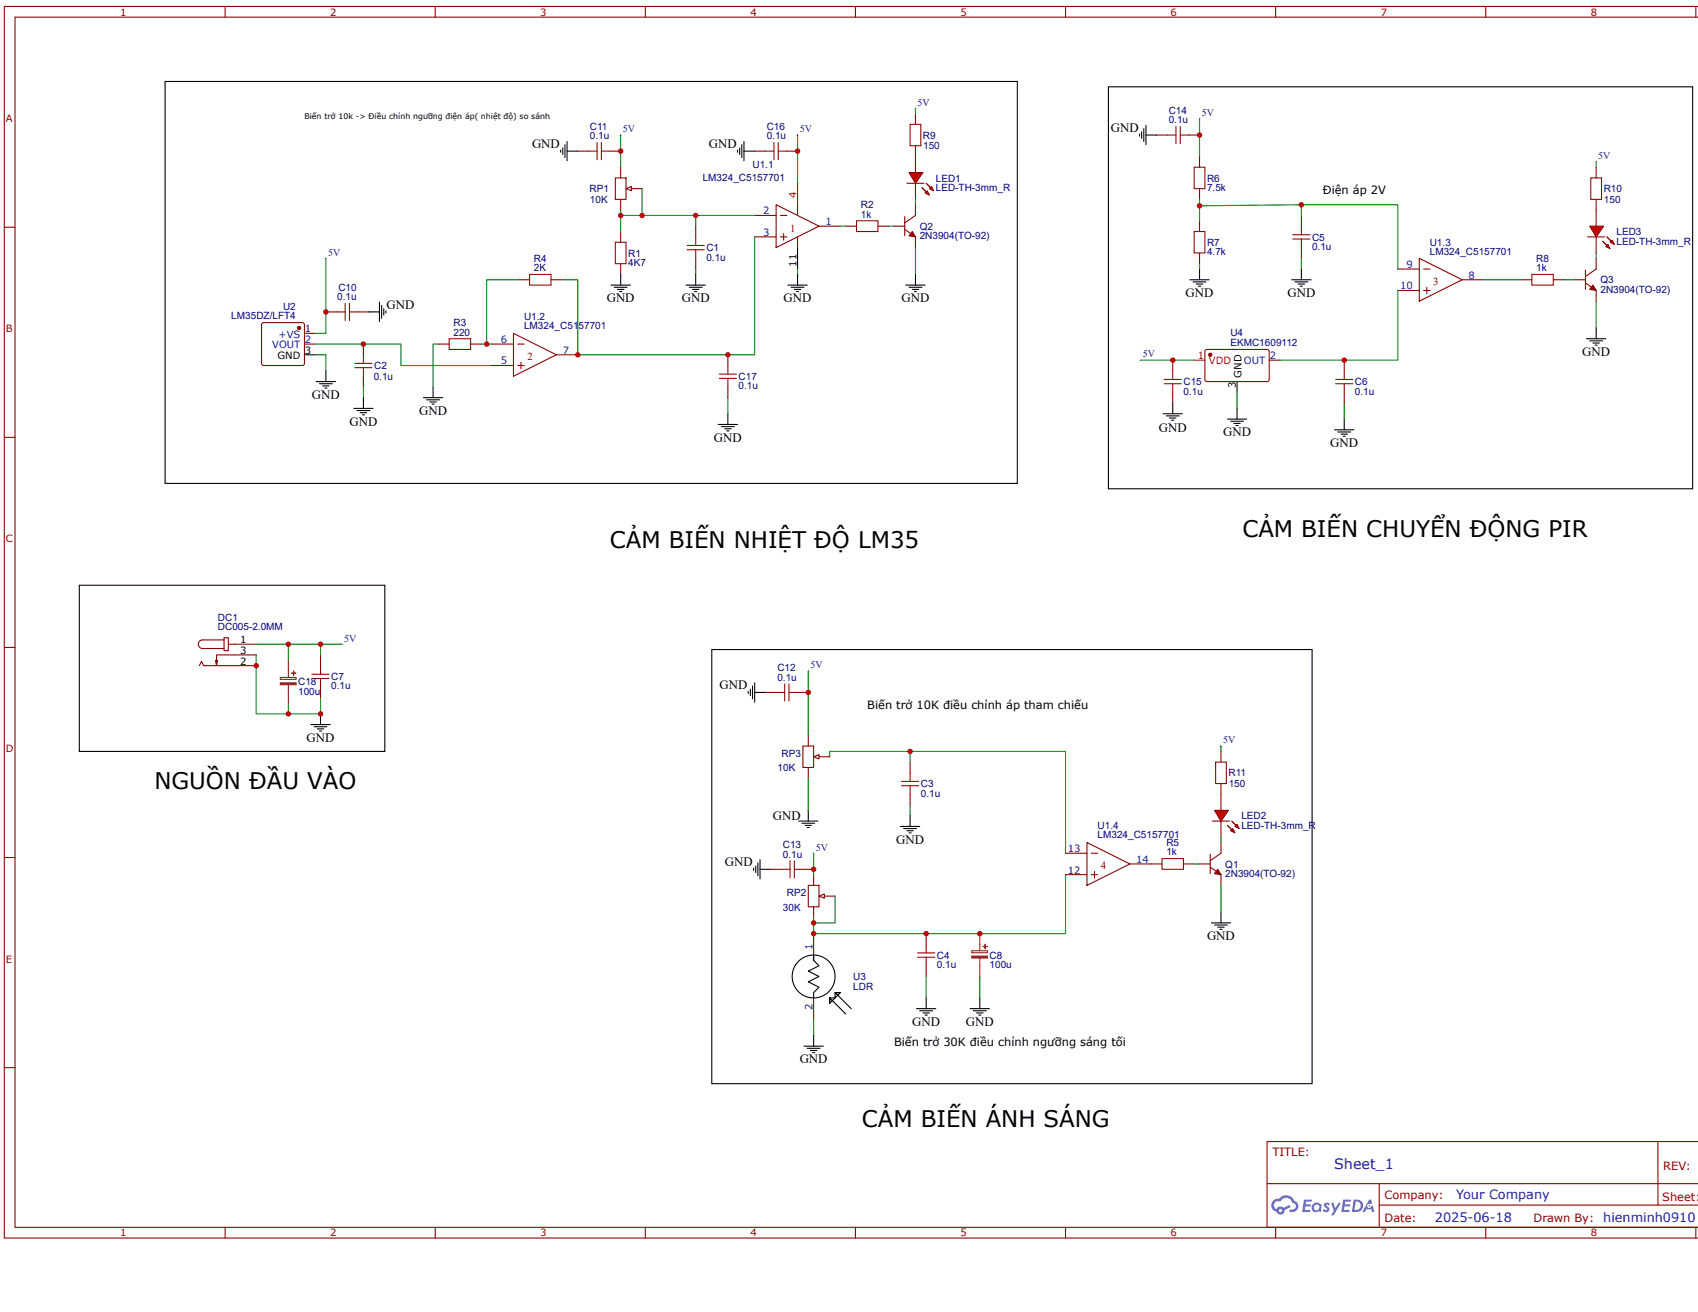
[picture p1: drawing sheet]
<svg xmlns="http://www.w3.org/2000/svg" width="279mm" height="216mm" viewBox="0 0 279 216" stroke-linecap="round" stroke-linejoin="round" font-family="sans-serif">
<path d="M131.2 40.7v3.6" fill="none" stroke="#000" stroke-width=".18"/>
<path d="M131.2 30.2v3.5" fill="none" stroke="#f00" stroke-width=".18"/>
<g fill="none" stroke="#800" stroke-width=".18">
<path d="M101.2 29.3h1.8v3.5h-1.8zM102.1 27.5v1.8M102.1 32.8v1.8M103.9 31h1.8M124.2 39h3.5M124.2 35.5h3.5M127.7 33.7l7.1 3.5-7.1 3.5zM128.4 39h1.1M128.4 35.5h1.1M128.9 38.5v1M131.2 33.7v1.8M131.2 39v1.7"/>
<path d="M134.8 37.2h3.5"/>
</g>
<path d="M131.2 22.2v8" fill="none" stroke="#080" stroke-width=".18"/>
<path d="M103 31l.9-.3v.7z" fill="#efefef"/>
<path d="M102.1 38.1v1.8M103 31l.9-.3v.7zM43.1 53.2l.3-.1h6.3l.3 .1 .1 .2v6.4l-.1 .2-.3 .1h-6.3l-.3-.1-.1-.2v-6.4zM102.1 43.4v1.8" fill="none" stroke="#800" stroke-width=".18"/>
<path d="M101.2 39.9h1.8v3.5h-1.8z" fill="none" stroke="#a00000" stroke-width=".18"/>
<circle cx="49.2" cy="54" r=".26" fill="#800"/>
<g fill="none" stroke="#800" stroke-width=".18">
<path d="M139.2 37.2h1.7M144.5 37.2h1.7M50.1 54.9h1.8M50.1 56.6h1.8"/>
<circle cx="49.2" cy="54" r=".26"/>
</g>
<path d="M50.1 58.4h1.8" fill="none" stroke="#000" stroke-width=".18"/>
<path d="M102.1 22.2v5.3M102.1 34.6v3.5M102.1 35.5h22.1M51.9 58.4h1.7v2.6M53.6 42.5v12.4h-1.7" fill="none" stroke="#080" stroke-width=".18"/>
<path d="M140.9 36.3h3.6v1.8h-3.6z" fill="none" stroke="#a00000" stroke-width=".18"/>
<path d="M149.6 28.4h2.3l-1.3 1.8z" fill="#f00"/>
<path d="M149.2 30.2h2.8M149.6 28.4h2.3l-1.3 1.8z" fill="none" stroke="#800" stroke-width=".18"/>
<path d="M152.4 30.2l.7 .7z" fill="#800"/>
<path d="M152.4 30.2l.7 .7" fill="none" stroke="#800" stroke-width=".18"/>
<path d="M151.7 30.9l.7 .7z" fill="#800"/>
<path d="M151.7 30.9l.7 .7" fill="none" stroke="#800" stroke-width=".18"/>
<path d="M152.9 31l.4-.3 .3 .7z" fill="#f00"/>
<path d="M152.9 31l.4-.3 .3 .7z" fill="none" stroke="#800" stroke-width=".18"/>
<path d="M152.2 31.8l.4-.4 .3 .7z" fill="#f00"/>
<path d="M147.1 37.2h1.8M148.9 37.7l1.7 1.3v1.7M148.9 35.6v3.2M150.6 25.8v2.6M150.6 30.2v2.6M150.6 33.7v1.8l-1.7 1.2M152.2 31.8l.4-.4 .3 .7z" fill="none" stroke="#800" stroke-width=".18"/>
<path d="M105.7 31v4.5M138.3 37.2h.9M146.2 37.2h.9M150.6 32.8v.9M150.6 40.7v4.5" fill="none" stroke="#080" stroke-width=".18"/>
<path d="M150.1 38.1l.5 .9-1-.2z" fill="#800"/>
<g fill="none" stroke="#800" stroke-width=".18">
<path d="M114.5 37.2v1.8M150.1 38.1l.5 .9-1-.2zM59.8 56.6v1.8M114.5 42.5v1.8M59.8 61.9v1.8M32.8 109.5l.4-.7 .3 .7h8.7M35.8 108.7l-.2 .8M36.9 105h.7v2.1h-.7zM36.9 105.3h-3.6a.71 .71 0 0 0-.7 .7 .71 .71 0 0 0 .7 .7h3.6M37.6 106h4.6M42.2 107.8h-6.6v1.7l-.1-.8M149.8 125.4v1.8"/>
<path d="M149.8 130.7v1.8M133 145.7h1.8v3.5h-1.8zM133.9 143.9v1.8M133.9 149.2v1.8M133.9 153.6v3.6M135.6 147.5h1.8M133.9 164.2v3.5"/>
</g>
<path d="M114.5 39v1.4M58.4 59.8h2.8M59.8 58.4v1.4M113.1 40.4h2.8M113.1 41.1h2.8M114.5 41.1v1.4M58.4 60.5h2.8M59.8 60.5v1.4M148.3 128.6h2.9M148.3 129.3h2.9M149.8 127.2v1.4M149.8 129.3v1.4" fill="none" stroke="#a00000" stroke-width=".18"/>
<path d="M114.5 35.5v1.7M114.5 44.3v.9M131.2 44.3v.9M59.8 63.7v1.7M42.2 107.8v9.7h10.5v-2.7M42.2 106h14.1M133 110.4v10.6M149.8 132.5v1.7" fill="none" stroke="#080" stroke-width=".18"/>
<g fill="#000">
<path d="M150.6 17.6v.4zM150.5 17.8h.3z"/>
<path d="M102.1 22v.4zM102 22.2h.3z"/>
<path d="M131.2 22v.4zM131.1 22.2h.3z"/>
<path d="M56.3 105.8v.4zM56.1 106h.3z"/>
<path d="M133 110.2v.4zM132.8 110.4h.4z"/>
</g>
<g fill="none" stroke="#000" stroke-width=".18">
<path d="M133.9 158v-.8v.8l.9 .9-1.8 .9 1.8 .9-1.8 .9 1.8 .9-.9 .8v.9M136.5 165.1v-.9v.9l.9-.9h-.9l2.7 2.7M138.3 163.3h-.9v.9l.9-.9h-.9l2.7 2.7"/>
<circle cx="133.9" cy="160.7" r="3.5"/>
</g>
<path d="M134.8 147.5l.8-.4v.7z" fill="#efefef"/>
<g fill="none" stroke="#800" stroke-width=".18">
<path d="M37 1.1v1.7M71.6 1.1v1.7M106.2 1.1v1.7M140.8 1.1v1.7M175.3 1.1v1.7M209.9 1.1v1.7M244.5 1.1v1.7M279 1.1v1.7M279.4 2.8h-276.9v199.2h276.9h-70.9v-14.1h70.9M279.4 1.1h-278.7v202.6h278.7M.7 37.4h1.8M230 44.3h3.5"/>
<path d="M230 47.8h3.5M233.5 42.5l7.1 3.5-7.1 3.6zM234.2 44.3h1.1M234.2 47.8h1.1M234.8 47.3v1M240.6 46h3.5M.7 72h1.8M.7 106.5h1.8M.7 141.1h1.8M134.8 147.5l.8-.4v.7zM152.4 153.6v1.8M152.4 158.9v1.8"/>
<path d="M189.4 142.2h1.8M194.7 142.2h1.8M.7 175.7h1.8M208.5 194.8h70.9M226.9 198.3h52.5M226.9 194.8v7M272.8 187.9v10.4M37 202v1.7M71.6 202v1.7M106.2 202v1.7M140.8 202v1.7M175.3 202v1.7"/>
<path d="M209.9 202v1.7M244.5 202v1.7M279 202v1.7"/>
</g>
<path d="M133.9 140.2v.4zM133.7 140.4h.4z" fill="#000"/>
<path d="M136.5 124.5v-.9h38.8v16.8M137.4 147.5v4.4h-3.5M175.3 143.9v9.7h-41.4v-2.6M133.9 167.7v2.7M152.4 160.7v3.5" fill="none" stroke="#080" stroke-width=".18"/>
<path d="M151 156.8h2.8M151 157.5h2.8M152.4 155.4v1.4M152.4 157.5v1.4M191.2 141.3h3.5v1.8h-3.5z" fill="none" stroke="#a00000" stroke-width=".18"/>
<g fill="#58f">
<path d="M218 198l.3-.1h.3l.2 .2-.2 .3a.23 .23 0 0 0-.1-.2 .23 .23 0 0 0-.3 .1 .73 .73 0 0 1 .4 1l-.5 .2-.5-.3 .3-.3 .3 .2 .2-.1a.88 .88 0 0 1-.5-.9z"/>
<path d="M219 197.9h.4l.3 .9 .5-.9h.5l-1.3 2.1h-.4l.5-.8z"/>
<path d="M214.6 197.4h1.2l.1 .2-.2 .1h-.8l-.1 .5h.8l.1 .2-.1 .1h-.8l-.1 .6h.8h.1v.3l-1.3 .1z"/>
<path d="M221 197.4h1.3v.2l-.1 .1h-.8l-.1 .5h.7l.2 .2-.2 .1h-.8v.6h.7h.1v.3l-1.3 .1z"/>
<path d="M225.3 197.4h.3l.2 .6-.3 .2a.34 .34 0 0 0-.5 .1 .34 .34 0 0 0 .2 .5 .34 .34 0 0 0 .4-.3l.3-.2 .3 1.1h-.4l-.1-.4h-.9l-.2 .4h-.5z"/>
<path d="M222.7 197.4l-.3 2.1h.7a1.05 1.05 0 0 0 1.2-1.1 1.05 1.05 0 0 0-1.2-1zM223.1 197.7a.71 .71 0 0 1 .8 .8 .71 .71 0 0 1-1 .6z"/>
<path d="M216.1 198.1a.77 .77 0 0 0-.2 1.1 .77 .77 0 0 0 1.1 .1l.3 .2 .2-1.2-.3-.1a.7 .7 0 0 0-1.1-.1zM216.1 198.7a.5 .5 0 0 1 1 0 .5 .5 0 0 1-1 0z"/>
<path d="M209.5 197.6a1.1 1.1 0 0 0 .5 1.8 .7 .7 0 0 0 .8 .5 .7 .7 0 0 0 .6-.8l1-.5-.2-.3-1 .5a.71 .71 0 0 0-1.2 .2 .69 .69 0 0 1-.3-1 .69 .69 0 0 1 1-.2 1.04 1.04 0 0 1 1-.7 1.04 1.04 0 0 1 1 .9 .57 .57 0 0 1 .5 .7 .57 .57 0 0 1-.8 .3l-.3 .2a.88 .88 0 0 0 1.1 .1 .95 .95 0 0 0 .4-.9 .95 .95 0 0 0-.6-.8 1.51 1.51 0 0 0-2.6-.4l-.4 .1zM210.4 199.2a.3 .3 0 0 1 .6 0 .3 .3 0 0 1-.6 0z"/>
<circle cx="225.3" cy="198.4" r=".13"/>
</g>
<path d="M197.4 19.6v6.2M197.4 33.9l16.7-.2v1.8M197.4 32.8v3.5M214.1 33.7h15.9v10.6M197.4 43.4v.9M214.1 42.5v1.8M244.1 46h6.2M257.4 46h.8" fill="none" stroke="#080" stroke-width=".18"/>
<path d="M196.5 27.5h1.8v3.5h-1.8zM196.5 38.1h1.8v3.5h-1.8zM212.7 38.6h2.8M212.7 39.3h2.8M214.1 37.2v1.4M214.1 39.3v1.4M252.1 45.2h3.5v1.7h-3.5z" fill="none" stroke="#a00000" stroke-width=".18"/>
<path d="M197.4 25.8v1.7M197.4 31v1.8M197.4 36.3v1.8M214.1 35.5v1.7M197.4 41.6v1.8M208.8 59.3h1.8M214.1 40.7v1.8M250.3 46h1.8M255.6 46h1.8" fill="none" stroke="#800" stroke-width=".18"/>
<path d="M197.4 19.4v.4zM197.2 19.6h.4z" fill="#000"/>
<path d="M203.6 62.8v1.8" fill="none" stroke="#000" stroke-width=".18"/>
<path d="M196.5 59.3h1.8" fill="none" stroke="#f00" stroke-width=".18"/>
<circle cx="199.1" cy="58.4" r=".26" fill="#800"/>
<g fill="none" stroke="#800" stroke-width=".18">
<path d="M150.6 18.7v1.8M150.6 24v1.8M262.6 27.5v1.8M262.6 32.8v1.8M198.4 57.6l.2-.1h10l.2 .4v4.7l-.3 .2h-10l-.2-.4v-4.5zM221.2 59.3v1.7M259.1 46h1.8M260.9 46.6l1.7 1.2v1.8M260.9 44.5v3.1M262.6 42.5v1.8l-1.7 1.2M221.2 64.6v1.7M52.7 107.8v1.7"/>
<path d="M52.7 113.1v1.7"/>
<circle cx="199.1" cy="58.4" r=".26"/>
</g>
<g fill="#000">
<path d="M262.6 26.5v.3zM262.5 26.6h.3z"/>
<path d="M53.6 42.3v.4zM53.4 42.5h.4z"/>
<path d="M187.7 59.1v.3zM187.5 59.3h.4z"/>
</g>
<path d="M150.6 17.8v.9M262.6 26.6v.9M187.7 59.3h8.8M230 47.8v11.5h-19.4M203.6 64.6v2.6M221.2 66.3v2.7M52.7 106v1.8M133.9 140.4v3.5M161.2 160.7v3.5" fill="none" stroke="#080" stroke-width=".18"/>
<path d="M149.8 20.5h1.7v3.5h-1.7zM261.8 29.3h1.7v3.5h-1.7zM219.8 62.4h2.8M219.8 63.1h2.8M221.2 61v1.4M221.2 63.1v1.5M51.3 110.9h2.9M51.3 111.7h2.9M52.7 109.5v1.4M52.7 111.7v1.4" fill="none" stroke="#a00000" stroke-width=".18"/>
<path d="M27.2 13.4h140.2v66.2h-140.2zM182.4 14.3h96.1v66.1h-96.1zM13.1 96.3h50.2v27.3h-50.2zM117.1 106.9h98.8v71.4h-98.8z" fill="none" stroke="#000" stroke-width=".18"/>
<path d="M262.1 46.9l.5 .9-1-.2z" fill="#800"/>
<path d="M262.1 46.9l.5 .9-1-.2z" fill="none" stroke="#800" stroke-width=".18"/>
<path d="M258.2 46h.9M262.6 41.6v.9M262.6 49.6v4.4" fill="none" stroke="#080" stroke-width=".18"/>
<path d="M261.6 37.2h2.3l-1.3 1.8z" fill="#f00"/>
<path d="M261.2 39h2.9M261.6 37.2h2.3l-1.3 1.8z" fill="none" stroke="#800" stroke-width=".18"/>
<path d="M264.4 39l.7 .7z" fill="#800"/>
<path d="M264.4 39l.7 .7" fill="none" stroke="#800" stroke-width=".18"/>
<path d="M263.7 39.7l.7 .7z" fill="#800"/>
<path d="M263.7 39.7l.7 .7" fill="none" stroke="#800" stroke-width=".18"/>
<path d="M264.9 39.9l.4-.4 .3 .7z" fill="#f00"/>
<path d="M264.9 39.9l.4-.4 .3 .7z" fill="none" stroke="#800" stroke-width=".18"/>
<path d="M264.6 40.2l.3 .7-.7-.3z" fill="#f00"/>
<path d="M262.6 34.6v2.6M262.6 39v2.6M264.6 40.2l.3 .7-.7-.3zM200.9 123.6v1.8M200.9 128.9v1.8M200.9 138.6v1.8l-1.8 1.2M197.4 142.2h1.7M199.1 142.7l1.8 1.2v1.8M199.1 140.6v3.2" fill="none" stroke="#800" stroke-width=".18"/>
<path d="M200.9 122.8v.8" fill="none" stroke="#080" stroke-width=".18"/>
<path d="M200 125.4h1.8v3.5h-1.8z" fill="none" stroke="#a00000" stroke-width=".18"/>
<path d="M200.9 122.6v.3zM200.7 122.8h.4z" fill="#000"/>
<path d="M200.4 143.1l.5 .8-1.1-.1z" fill="#800"/>
<path d="M200.4 143.1l.5 .8-1.1-.1z" fill="none" stroke="#800" stroke-width=".18"/>
<path d="M200.9 137.8v.8M196.5 142.2h.9M200.9 145.7v4.4" fill="none" stroke="#080" stroke-width=".18"/>
<path d="M199.8 133.4h2.3l-1.2 1.7z" fill="#f00"/>
<path d="M199.5 135.1h2.8M199.8 133.4h2.3l-1.2 1.7z" fill="none" stroke="#800" stroke-width=".18"/>
<path d="M202.7 135.1l.7 .7z" fill="#800"/>
<path d="M202.7 135.1l.7 .7" fill="none" stroke="#800" stroke-width=".18"/>
<path d="M202 135.8l.7 .7z" fill="#800"/>
<path d="M202 135.8l.7 .7" fill="none" stroke="#800" stroke-width=".18"/>
<path d="M203.2 136l.4-.4 .3 .7z" fill="#f00"/>
<path d="M203.2 136l.4-.4 .3 .7z" fill="none" stroke="#800" stroke-width=".18"/>
<path d="M202.5 136.7l.3-.4 .4 .8z" fill="#f00"/>
<g fill="none" stroke="#800" stroke-width=".18">
<path d="M95.1 24.9h1.7M100.4 24.9h1.7M124.2 24.9h1.7M129.5 24.9h1.7M190.3 22.2h1.8M195.6 22.2h1.8M53.6 51.3h1.8M58.9 51.3h1.8M193 59.3v1.7M193 64.6v1.7M125.9 113.9h1.8M131.2 113.9h1.8"/>
<path d="M132.1 122.8h1.8v3.5h-1.8zM133 121v1.8M133 126.3v1.8M134.8 124.5h1.7M200.9 130.7v2.7M200.9 135.1v2.7M202.5 136.7l.3-.4 .4 .8zM126.8 143.1h1.8M132.1 143.1h1.8"/>
</g>
<g fill="none" stroke="#000" stroke-width=".18">
<path d="M92.3 24.7v.3M92.6 24.3v1.1M93 23.8v2.1M93.3 24.9h1.8M93.3 23.3v3.2M121.4 24.7v.3M121.7 24.3v1.1M122.1 23.8v2.1M122.4 24.9h1.8M122.4 23.3v3.2M187.5 22v.4M187.9 21.7v1.1"/>
<path d="M188.2 21.2v2.1M188.6 22.2h1.7M188.6 20.6v3.2M60.7 51.3h1.7M62.4 49.7v3.2M62.8 50.3v2.1M63.1 50.8v1.1M63.5 51.2v.3M100.5 46.9h3.2M101.1 47.3h2.1M101.6 47.6h1.1M102 48h.3"/>
<path d="M102.1 45.2v1.7M112.9 46.9h3.2M113.4 47.3h2.1M113.9 47.6h1.1M114.3 48h.4M114.5 45.2v1.7M129.6 46.9h3.2M130.2 47.3h2.1M130.7 47.6h1.1M131.1 48h.3M131.2 45.2v1.7M149 46.9h3.2"/>
<path d="M149.6 47.3h2.1M150.1 47.6h1.1M150.5 48h.3M150.6 45.2v1.7M195.8 46h3.2M196.3 46.4h2.1M196.9 46.7h1M197.2 47.1h.4M197.4 44.3v1.7M212.5 46h3.2M213.1 46.4h2.1M213.6 46.7h1.1"/>
<path d="M214 47.1h.3M214.1 44.3v1.7M261.1 55.7h3.1M261.6 56.1h2.1M262.1 56.4h1.1M262.5 56.8h.3M262.6 54v1.7M52 62.8h3.2M52.6 63.1h2.1M53.1 63.5h1.1M53.4 63.9h.4M53.6 61v1.8"/>
<path d="M58.2 67.2h3.2M58.7 67.6h2.2M59.3 67.9h1M59.6 68.3h.4M59.8 65.4v1.8M191.4 68.1h3.2M191.9 68.4h2.1M192.4 68.8h1.1M192.8 69.1h.3M193 66.3v1.8M202 69h3.1M202.5 69.3h2.1"/>
<path d="M203 69.7h1.1M203.4 70h.3M203.6 67.2v1.8M219.6 70.7h3.2M220.1 71.1h2.2M220.7 71.4h1M221 71.8h.4M221.2 69v1.7M51.2 119.2h3.1M51.7 119.6h2.1M52.2 119.9h1.1M52.7 117.5v1.7"/>
<path d="M123.1 113.8v.3M123.5 113.4v1.1M123.8 112.9v2.1M124.2 113.9h1.7M124.2 112.4v3.1M52.6 120.3h.3M131.4 135.1h3.2M131.9 135.5h2.2M132.5 135.8h1M132.8 136.2h.4M133 133.4v1.7M148.2 136h3.1"/>
<path d="M148.7 136.3h2.1M149.2 136.7h1.1M149.6 137.1h.3M149.8 134.2v1.8M124 142.9v.3M124.4 142.5v1.1M124.7 142v2.1M125.1 143.1h1.7M125.1 141.5v3.1M199.3 151.9h3.2M199.8 152.2h2.2M200.4 152.6h1"/>
<path d="M200.7 152.9h.4M200.9 150.1v1.8M132.3 172.2h3.2M132.8 172.5h2.1M133.4 172.9h1M133.7 173.2h.4M133.9 170.4v1.8M150.8 166h3.2M151.3 166.3h2.2M151.9 166.7h1M152.2 167h.4M152.4 164.2v1.8"/>
<path d="M159.6 166h3.2M160.2 166.3h2.1M160.7 166.7h1M161 167h.4M161.2 164.2v1.8"/>
</g>
<path d="M47.4 106v2.7M47.4 115.7v1.8" fill="none" stroke="#080" stroke-width=".18"/>
<g fill="none" stroke="#a00000" stroke-width=".18">
<path d="M96.8 24.9h1.4M98.2 23.5v2.8M99 23.5v2.8M99 24.9h1.4M125.9 24.9h1.5M127.4 23.5v2.8M128.1 24.9h1.4M128.1 23.5v2.8M192.1 22.2h1.4M193.5 20.8v2.8M194.2 20.8v2.8M194.2 22.2h1.4"/>
<path d="M55.4 51.3h1.4M56.8 49.9v2.8M57.5 51.3h1.4M57.5 49.9v2.8M191.6 62.4h2.8M191.6 63.1h2.8M193 61v1.4M193 63.1v1.5M127.7 113.9h1.4M129.1 112.5v2.9M129.8 112.5v2.9M129.8 113.9h1.4"/>
<path d="M128.6 143.1h1.4M130 141.6v2.9M130.7 141.6v2.9M130.7 143.1h1.4"/>
</g>
<path d="M133.9 124.5l.9-.3v.7z" fill="#efefef"/>
<g fill="none" stroke="#800" stroke-width=".18">
<path d="M72.1 56.6h1.8M77.4 56.6h1.8M81 56.6h3.5M84.5 54.9l7 3.5-7 3.5zM85.2 56.6h1.1M85.4 46h1.7M85.7 59.6v1.1M90.7 46h1.7M91.5 58.4h3.6M119.8 58.4v1.7M81 60.1h3.5M85.2 60.1h1.1"/>
<path d="M119.8 63.7v1.7M133.9 124.5l.9-.3v.7zM178.9 138.6l7 3.6-7 3.5zM175.3 140.4h3.6M175.3 143.9h3.6M179.6 140.4h1M179.6 143.9h1M180.1 143.4v1.1M185.9 142.2h3.5"/>
</g>
<path d="M124.2 39v19.4h-29.1v-12.4h-2.7M51.9 56.6h14.1v3.5h15M72.1 56.6h-.8v7.1M80.1 56.6h.9M85.4 46h-5.3v10.6h-.9M119.8 65.4v2.7M133 128.1v5.3M149.8 123.6v1.8" fill="none" stroke="#080" stroke-width=".18"/>
<path d="M73.9 55.7h3.5v1.8h-3.5zM87.1 45.2h3.6v1.7h-3.6zM118.4 61.6h2.8M118.4 62.3h2.8M119.8 60.1v1.5M119.8 62.3v1.4" fill="none" stroke="#a00000" stroke-width=".18"/>
<path d="M69.7 65.4h3.1M70.2 65.8h2.1M70.7 66.1h1.1M71.1 66.5h.3M71.3 63.7v1.7M118.2 69.9h3.2M118.7 70.2h2.1M119.2 70.6h1.1M119.6 70.9h.3M119.8 68.1v1.8" fill="none" stroke="#000" stroke-width=".18"/>
<path d="M46.1 112.4h2.6v.3h-2.6zM46.1 111.5h2.6v.3h-2.6zM47.4 108.7v2.8M47.4 112.7v3" fill="none" stroke="#8d2323" stroke-width=".18"/>
<path d="M46.1 112.5h2.6" fill="none" stroke="#8d2323" stroke-width=".32"/>
<path d="M48 110.8h.7z" fill="#8d2323"/>
<path d="M48 110.8h.7z" fill="none" stroke="#8d2323" stroke-width=".18"/>
<path d="M48.3 110.4v.7z" fill="#8d2323"/>
<path d="M48.3 110.4v.7zM159.9 157.3h2.6v.4h-2.6zM159.9 156.5h2.6v.3h-2.6zM161.2 153.6v2.9M161.2 157.7v3" fill="none" stroke="#8d2323" stroke-width=".18"/>
<path d="M159.9 157.5h2.6" fill="none" stroke="#8d2323" stroke-width=".32"/>
<path d="M161.7 155.8h.8z" fill="#8d2323"/>
<path d="M161.7 155.8h.8z" fill="none" stroke="#8d2323" stroke-width=".18"/>
<path d="M162.1 155.4v.7z" fill="#8d2323"/>
<path d="M162.1 155.4v.7z" fill="none" stroke="#8d2323" stroke-width=".18"/>
<g fill="#c00">
<circle cx="133.9" cy="151.9" r=".44"/>
<circle cx="133.9" cy="153.6" r=".44"/>
<circle cx="152.4" cy="153.6" r=".44"/>
<circle cx="197.4" cy="33.9" r=".44"/>
<circle cx="214.1" cy="33.7" r=".44"/>
<circle cx="221.2" cy="59.3" r=".44"/>
<circle cx="52.7" cy="106" r=".44"/>
<circle cx="114.5" cy="35.5" r=".44"/>
<circle cx="105.7" cy="35.5" r=".44"/>
<circle cx="102.1" cy="35.5" r=".44"/>
<circle cx="42.2" cy="109.5" r=".44"/>
<circle cx="52.7" cy="117.5" r=".44"/>
<circle cx="47.4" cy="106" r=".44"/>
<circle cx="47.4" cy="117.5" r=".44"/>
<circle cx="102.1" cy="24.9" r=".44"/>
<circle cx="53.6" cy="51.3" r=".44"/>
<circle cx="133" cy="113.9" r=".44"/>
<circle cx="133.9" cy="143.1" r=".44"/>
<circle cx="197.4" cy="22.2" r=".44"/>
<circle cx="193" cy="59.3" r=".44"/>
<circle cx="131.2" cy="24.9" r=".44"/>
<circle cx="149.8" cy="123.6" r=".44"/>
<circle cx="59.8" cy="56.6" r=".44"/>
<circle cx="80.1" cy="56.6" r=".44"/>
<circle cx="119.8" cy="58.4" r=".44"/>
<circle cx="95.1" cy="58.4" r=".44"/>
<circle cx="161.2" cy="153.6" r=".44"/>
</g>
<g font-size="3.8">
<text x="204.4" y="88.4">CẢM BIẾN CHUYỂN ĐỘNG PIR</text>
<text x="100.4" y="90.1">CẢM BIẾN NHIỆT ĐỘ LM35</text>
<text x="25.4" y="129.8">NGUỒN ĐẦU VÀO</text>
<text x="141.8" y="185.4">CẢM BIẾN ÁNH SÁNG</text>
</g>
<text font-size="2.4" fill="#00f" x="219.5" y="192.4">Sheet_1</text>
<g font-size="2.1">
<text x="182.8" y="21.7">GND</text>
<text x="87.5" y="24.3">GND</text>
<text x="116.6" y="24.3">GND</text>
<text x="63.6" y="50.8">GND</text>
<text x="99.8" y="49.7">GND</text>
<text x="112.2" y="49.7">GND</text>
<text x="128.9" y="49.7">GND</text>
<text x="148.3" y="49.7">GND</text>
<text x="195.1" y="48.9">GND</text>
<text x="211.8" y="48.9">GND</text>
<text x="260.3" y="58.6">GND</text>
<text x="51.3" y="65.6">GND</text>
<text x="57.5" y="70">GND</text>
<text x="69" y="68.3">GND</text>
<text x="190.7" y="71.1">GND</text>
<text x="201.3" y="71.8">GND</text>
<text x="117.5" y="72.7">GND</text>
<text x="218.9" y="73.6">GND</text>
<text x="118.4" y="113.4">GND</text>
<text x="50.4" y="122.1">GND</text>
<text x="127.2" y="134.9">GND</text>
<text x="119.3" y="142.5">GND</text>
<text x="147.5" y="138.8">GND</text>
<text x="198.6" y="154.7">GND</text>
<text x="150.1" y="168.8">GND</text>
<text x="158.9" y="168.8">GND</text>
<text x="131.6" y="175">GND</text>
</g>
<g font-size="2.1" fill="#00f">
<text x="239.6" y="197.3">Your Company</text>
<text x="236.1" y="201.2">2025-06-18</text>
<text x="263.8" y="201.1">hienminh0910</text>
</g>
<g font-size="1.9">
<text x="217.7" y="31.9">Điện áp 2V</text>
<text x="142.7" y="116.6">Biến trở 10K điều chỉnh áp tham chiếu</text>
<text x="147.1" y="172.2">Biến trở 30K điều chỉnh ngưỡng sáng tối</text>
</g>
<g font-size="1.9" fill="#800">
<text x="209.4" y="190.1">TITLE:</text>
<text x="227.8" y="197.2">Company:</text>
<text x="273.5" y="197.6">Sheet:</text>
<text x="273.7" y="192.5">REV:</text>
<text x="227.8" y="201.1">Date:</text>
<text x="252.3" y="201.1">Drawn By:</text>
</g>
<g font-size="1.8" fill="#800">
<text x="130" y="38.1">1</text>
<text x="235.8" y="46.9">3</text>
<text x="86.8" y="59.3">2</text>
<text x="181.2" y="143.1">4</text>
</g>
<g font-size="1.6" fill="#800">
<text x="19.8" y="2.6">1</text>
<text x="54.3" y="2.6">2</text>
<text x="88.9" y="2.6">3</text>
<text x="123.5" y="2.6">4</text>
<text x="158" y="2.6">5</text>
<text x="192.6" y="2.6">6</text>
<text x="227.2" y="2.6">7</text>
<text x="261.8" y="2.6">8</text>
<text x="1" y="20.1">A</text>
<text x="1" y="54.7">B</text>
<text x="1" y="89.3">C</text>
<text x="1" y="123.8">D</text>
<text x="1" y="158.4">E</text>
<text x="19.8" y="203.5">1</text>
<text x="54.3" y="203.5">2</text>
<text x="88.9" y="203.5">3</text>
<text x="123.5" y="203.5">4</text>
<text x="158" y="203.5">5</text>
<text x="192.6" y="203.5">6</text>
<text x="227.2" y="203.5">7</text>
<text x="261.8" y="203.5">8</text>
</g>
<g font-size="1.6" fill="#00f">
<text x="151" y="17.4">5V</text>
<text x="102.5" y="21.8">5V</text>
<text x="131.6" y="21.8">5V</text>
<text x="197.7" y="19.1">5V</text>
<text x="263" y="26.2">5V</text>
<text x="125.6" y="35.3">2</text>
<text x="125.6" y="38.8">3</text>
<text x="135.8" y="37">1</text>
<text x="54" y="42.1">5V</text>
<text x="230.4" y="47.6">10</text>
<text x="231.4" y="44.1">9</text>
<text x="241.7" y="45.9">8</text>
<text x="44.8" y="57.3">VOUT</text>
<text x="45.8" y="55.6">+VS</text>
<text x="50.2" y="54.7">1</text>
<text x="50.2" y="56.4">2</text>
<text x="82.4" y="56.4">6</text>
<text x="82.4" y="60">5</text>
<text x="92.6" y="58.2">7</text>
<text x="188" y="58.8">5V</text>
<text x="204.7" y="60">OUT</text>
<text x="208.9" y="59.1">2</text>
<text x="56.6" y="105.6">5V</text>
<text x="133.3" y="110">5V</text>
<text x="201.3" y="122.3">5V</text>
<text x="134.2" y="140">5V</text>
<text x="175.7" y="140.2">13</text>
<text x="175.7" y="143.8">12</text>
<text x="187" y="142">14</text>
<text x="133.7" y="156.3" transform="rotate(-90 133.7 156.3)">1</text>
<text x="133.7" y="166.1" transform="rotate(-90 133.7 166.1)">2</text>
</g>
<g font-size="1.6" fill="#000080">
<text x="97.1" y="22.9">0.1u</text>
<text x="97.1" y="21.4">C11</text>
<text x="126.2" y="22.9">0.1u</text>
<text x="126.2" y="21.4">C16</text>
<text x="151.9" y="22.8">R9</text>
<text x="192.3" y="20.3">0.1u</text>
<text x="192.3" y="18.8">C14</text>
<text x="115.6" y="29.8">LM324_C5157701</text>
<text x="123.8" y="27.7">U1.1</text>
<text x="151.9" y="24.6">150</text>
<text x="154" y="29.9">LED1</text>
<text x="198.6" y="29.9">R6</text>
<text x="97" y="31.7">RP1</text>
<text x="97.1" y="33.4">10K</text>
<text x="141.6" y="35.8">1k</text>
<text x="141.6" y="34.3">R2</text>
<text x="154" y="31.4">LED-TH-3mm_R</text>
<text x="198.6" y="31.4">7.5k</text>
<text x="263.9" y="31.6">R10</text>
<text x="263.9" y="33.4">150</text>
<text x="116.2" y="41.4">C1</text>
<text x="151.3" y="39.4">2N3904(TO-92)</text>
<text x="151.3" y="37.8">Q2</text>
<text x="198.6" y="40.5">R7</text>
<text x="215.9" y="41.1">0.1u</text>
<text x="215.9" y="39.6">C5</text>
<text x="235.3" y="42">LM324_C5157701</text>
<text x="235.3" y="40.5">U1.3</text>
<text x="266" y="40.2">LED-TH-3mm_R</text>
<text x="266" y="38.7">LED3</text>
<text x="55.7" y="47.9">C10</text>
<text x="87.8" y="44.6">2K</text>
<text x="87.8" y="43.1">R4</text>
<text x="103.4" y="43.8">4K7</text>
<text x="103.4" y="42.2">R1</text>
<text x="116.2" y="42.9">0.1u</text>
<text x="198.6" y="42">4.7k</text>
<text x="252.8" y="44.6">1k</text>
<text x="252.8" y="43.1">R8</text>
<text x="263.3" y="46.6">Q3</text>
<text x="38.1" y="52.5">LM35DZ/LFT4</text>
<text x="46.6" y="51">U2</text>
<text x="55.5" y="49.4">0.1u</text>
<text x="74.6" y="53.7">R3</text>
<text x="86.2" y="52.7">U1.2</text>
<text x="263.3" y="48.2">2N3904(TO-92)</text>
<text x="74.6" y="55.2">220</text>
<text x="86.2" y="54.2">LM324_C51</text>
<text x="95.2" y="54.2">57701</text>
<text x="202.5" y="56.9">EKMC1609112</text>
<text x="202.5" y="55.4">U4</text>
<text x="61.5" y="62.5">0.1u</text>
<text x="61.6" y="60.8">C2</text>
<text x="121.5" y="64.1">0.1u</text>
<text x="121.5" y="62.5">C17</text>
<text x="194.7" y="65">0.1u</text>
<text x="194.7" y="63.4">C15</text>
<text x="223" y="64.9">0.1u</text>
<text x="223" y="63.4">C6</text>
<text x="35.9" y="103.7">DC005-2.0MM</text>
<text x="35.9" y="102.2">DC1</text>
<text x="49.1" y="112.8">C18</text>
<text x="54.5" y="113.4">0.1u</text>
<text x="54.5" y="111.9">C7</text>
<text x="127.9" y="112">0.1u</text>
<text x="127.9" y="110.5">C12</text>
<text x="49.1" y="114.4">100u</text>
<text x="128.6" y="124.5">RP3</text>
<text x="127.9" y="126.9">10K</text>
<text x="151.5" y="131.1">0.1u</text>
<text x="151.5" y="129.5">C3</text>
<text x="202.1" y="127.8">R11</text>
<text x="202.2" y="129.5">150</text>
<text x="180.6" y="137.9">LM324_C5157701</text>
<text x="180.6" y="136.5">U1.4</text>
<text x="204.3" y="136.4">LED-TH-3mm_R</text>
<text x="204.3" y="134.8">LED2</text>
<text x="128.8" y="141.1">0.1u</text>
<text x="128.8" y="139.6">C13</text>
<text x="191.9" y="140.8">1k</text>
<text x="191.9" y="139.2">R5</text>
<text x="201.6" y="142.8">Q1</text>
<text x="128.8" y="149.8">30K</text>
<text x="129.5" y="147.5">RP2</text>
<text x="201.6" y="144.3">2N3904(TO-92)</text>
<text x="140.4" y="161.3">U3</text>
<text x="154.2" y="159.3">0.1u</text>
<text x="154.2" y="157.8">C4</text>
<text x="162.8" y="159.4">100u</text>
<text x="162.8" y="157.7">C8</text>
<text x="140.4" y="162.8">LDR</text>
</g>
<g font-size="1.6" fill="#f00">
<text x="131.1" y="32.6" transform="rotate(-90 131.1 32.6)">4</text>
<text x="197.1" y="59.1">1</text>
<text x="198.9" y="60">VDD</text>
</g>
<g font-size="1.6">
<text x="131.1" y="43.9" transform="rotate(-90 131.1 43.9)">11</text>
<text x="45.7" y="59.1">GND</text>
<text x="50.2" y="58.2">3</text>
<text x="203.4" y="63.9" transform="rotate(-90 203.4 63.9)">3</text>
<text x="204.3" y="62.1" transform="rotate(-90 204.3 62.1)">GND</text>
<text x="39.5" y="107.6">3</text>
<text x="39.5" y="105.8">1</text>
<text x="39.5" y="109.4">2</text>
</g>
<text font-size="1.3" x="50.1" y="19.6">Biến trở 10k -&gt; Điều chỉnh ngưỡng điện áp( nhiệt độ) so sánh</text>
</svg>
